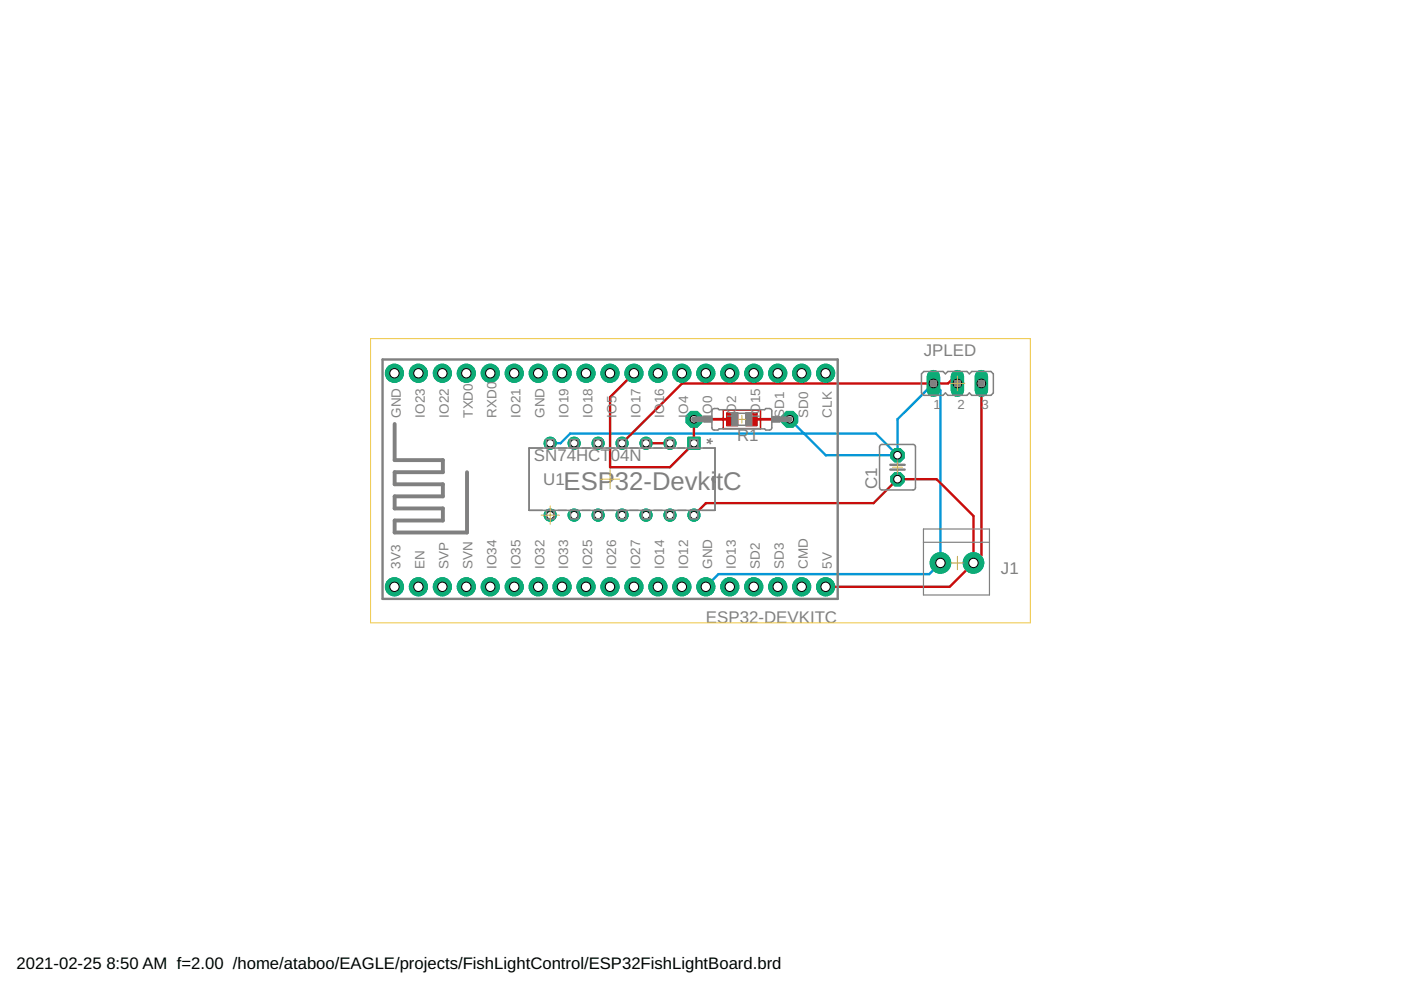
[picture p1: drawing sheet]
<svg xmlns="http://www.w3.org/2000/svg" width="297mm" height="210mm" viewBox="0 0 297 210" stroke-linecap="round" stroke-linejoin="round" font-family="sans-serif">
<path d="M116.6 94h2.2l2.1-2.1h64.8l4.6 4.6M167.4 88.9l7.7 7.6h15.2M190.3 96.5v-7.6l7.6-7.6 1.5 1.5v36.6l-2.4 2.3h-44.7l-2.7 2.7" fill="none" stroke="#0696d7" stroke-width=".51"/>
<circle cx="190.3" cy="101.6" r="1.54" fill="#0dab76" stroke="#0dab76" stroke-width=".21"/>
<circle cx="190.3" cy="101.6" r=".8" fill="#fff" stroke="#000" stroke-width=".21"/>
<circle cx="190.3" cy="96.5" r="1.54" fill="#0dab76" stroke="#0dab76" stroke-width=".21"/>
<circle cx="190.3" cy="96.5" r=".8" fill="#fff" stroke="#000" stroke-width=".21"/>
<circle cx="199.4" cy="119.4" r="2.18" fill="#0dab76" stroke="#0dab76" stroke-width=".21"/>
<circle cx="199.4" cy="119.4" r=".99" fill="#fff" stroke="#000" stroke-width=".21"/>
<circle cx="206.4" cy="119.4" r="2.18" fill="#0dab76" stroke="#0dab76" stroke-width=".21"/>
<circle cx="206.4" cy="119.4" r=".99" fill="#fff" stroke="#000" stroke-width=".21"/>
<path d="M197.9 79.9v2.8" fill="none" stroke="#0dab76" stroke-width="2.9"/>
<circle cx="197.9" cy="81.3" r=".91" fill="#fff" stroke="#000" stroke-width=".21"/>
<path d="M203 79.9v2.8" fill="none" stroke="#0dab76" stroke-width="2.9"/>
<circle cx="203" cy="81.3" r=".91" fill="#fff" stroke="#000" stroke-width=".21"/>
<path d="M208.1 79.9v2.8" fill="none" stroke="#0dab76" stroke-width="2.9"/>
<circle cx="208.1" cy="81.3" r=".91" fill="#fff" stroke="#000" stroke-width=".21"/>
<circle cx="83.6" cy="124.4" r="1.93" fill="#0dab76" stroke="#0dab76" stroke-width=".21"/>
<circle cx="83.6" cy="124.4" r=".99" fill="#fff" stroke="#000" stroke-width=".21"/>
<circle cx="88.7" cy="124.4" r="1.93" fill="#0dab76" stroke="#0dab76" stroke-width=".21"/>
<circle cx="88.7" cy="124.4" r=".99" fill="#fff" stroke="#000" stroke-width=".21"/>
<circle cx="93.8" cy="124.4" r="1.93" fill="#0dab76" stroke="#0dab76" stroke-width=".21"/>
<circle cx="93.8" cy="124.4" r=".99" fill="#fff" stroke="#000" stroke-width=".21"/>
<circle cx="98.9" cy="124.4" r="1.93" fill="#0dab76" stroke="#0dab76" stroke-width=".21"/>
<circle cx="98.9" cy="124.4" r=".99" fill="#fff" stroke="#000" stroke-width=".21"/>
<circle cx="103.9" cy="124.4" r="1.93" fill="#0dab76" stroke="#0dab76" stroke-width=".21"/>
<circle cx="103.9" cy="124.4" r=".99" fill="#fff" stroke="#000" stroke-width=".21"/>
<circle cx="109" cy="124.4" r="1.93" fill="#0dab76" stroke="#0dab76" stroke-width=".21"/>
<circle cx="109" cy="124.4" r=".99" fill="#fff" stroke="#000" stroke-width=".21"/>
<circle cx="114.1" cy="124.4" r="1.93" fill="#0dab76" stroke="#0dab76" stroke-width=".21"/>
<circle cx="114.1" cy="124.4" r=".99" fill="#fff" stroke="#000" stroke-width=".21"/>
<circle cx="119.2" cy="124.4" r="1.93" fill="#0dab76" stroke="#0dab76" stroke-width=".21"/>
<circle cx="119.2" cy="124.4" r=".99" fill="#fff" stroke="#000" stroke-width=".21"/>
<circle cx="124.2" cy="124.4" r="1.93" fill="#0dab76" stroke="#0dab76" stroke-width=".21"/>
<circle cx="124.2" cy="124.4" r=".99" fill="#fff" stroke="#000" stroke-width=".21"/>
<circle cx="129.3" cy="124.4" r="1.93" fill="#0dab76" stroke="#0dab76" stroke-width=".21"/>
<circle cx="129.3" cy="124.4" r=".99" fill="#fff" stroke="#000" stroke-width=".21"/>
<circle cx="134.4" cy="124.4" r="1.93" fill="#0dab76" stroke="#0dab76" stroke-width=".21"/>
<circle cx="134.4" cy="124.4" r=".99" fill="#fff" stroke="#000" stroke-width=".21"/>
<circle cx="139.5" cy="124.4" r="1.93" fill="#0dab76" stroke="#0dab76" stroke-width=".21"/>
<circle cx="139.5" cy="124.4" r=".99" fill="#fff" stroke="#000" stroke-width=".21"/>
<circle cx="144.6" cy="124.4" r="1.93" fill="#0dab76" stroke="#0dab76" stroke-width=".21"/>
<circle cx="144.6" cy="124.4" r=".99" fill="#fff" stroke="#000" stroke-width=".21"/>
<circle cx="149.6" cy="124.4" r="1.93" fill="#0dab76" stroke="#0dab76" stroke-width=".21"/>
<circle cx="149.6" cy="124.4" r=".99" fill="#fff" stroke="#000" stroke-width=".21"/>
<circle cx="154.7" cy="124.4" r="1.93" fill="#0dab76" stroke="#0dab76" stroke-width=".21"/>
<circle cx="154.7" cy="124.4" r=".99" fill="#fff" stroke="#000" stroke-width=".21"/>
<circle cx="159.8" cy="124.4" r="1.93" fill="#0dab76" stroke="#0dab76" stroke-width=".21"/>
<circle cx="159.8" cy="124.4" r=".99" fill="#fff" stroke="#000" stroke-width=".21"/>
<circle cx="164.9" cy="124.4" r="1.93" fill="#0dab76" stroke="#0dab76" stroke-width=".21"/>
<circle cx="164.9" cy="124.4" r=".99" fill="#fff" stroke="#000" stroke-width=".21"/>
<circle cx="170" cy="124.4" r="1.93" fill="#0dab76" stroke="#0dab76" stroke-width=".21"/>
<circle cx="170" cy="124.4" r=".99" fill="#fff" stroke="#000" stroke-width=".21"/>
<circle cx="175" cy="124.4" r="1.93" fill="#0dab76" stroke="#0dab76" stroke-width=".21"/>
<circle cx="175" cy="124.4" r=".99" fill="#fff" stroke="#000" stroke-width=".21"/>
<circle cx="83.6" cy="79.1" r="1.93" fill="#0dab76" stroke="#0dab76" stroke-width=".21"/>
<circle cx="83.6" cy="79.1" r=".99" fill="#fff" stroke="#000" stroke-width=".21"/>
<circle cx="88.7" cy="79.1" r="1.93" fill="#0dab76" stroke="#0dab76" stroke-width=".21"/>
<circle cx="88.7" cy="79.1" r=".99" fill="#fff" stroke="#000" stroke-width=".21"/>
<circle cx="93.8" cy="79.1" r="1.93" fill="#0dab76" stroke="#0dab76" stroke-width=".21"/>
<circle cx="93.8" cy="79.1" r=".99" fill="#fff" stroke="#000" stroke-width=".21"/>
<circle cx="98.9" cy="79.1" r="1.93" fill="#0dab76" stroke="#0dab76" stroke-width=".21"/>
<circle cx="98.9" cy="79.1" r=".99" fill="#fff" stroke="#000" stroke-width=".21"/>
<circle cx="103.9" cy="79.1" r="1.93" fill="#0dab76" stroke="#0dab76" stroke-width=".21"/>
<circle cx="103.9" cy="79.1" r=".99" fill="#fff" stroke="#000" stroke-width=".21"/>
<circle cx="109" cy="79.1" r="1.93" fill="#0dab76" stroke="#0dab76" stroke-width=".21"/>
<circle cx="109" cy="79.1" r=".99" fill="#fff" stroke="#000" stroke-width=".21"/>
<circle cx="114.1" cy="79.1" r="1.93" fill="#0dab76" stroke="#0dab76" stroke-width=".21"/>
<circle cx="114.1" cy="79.1" r=".99" fill="#fff" stroke="#000" stroke-width=".21"/>
<circle cx="119.2" cy="79.1" r="1.93" fill="#0dab76" stroke="#0dab76" stroke-width=".21"/>
<circle cx="119.2" cy="79.1" r=".99" fill="#fff" stroke="#000" stroke-width=".21"/>
<circle cx="124.2" cy="79.1" r="1.93" fill="#0dab76" stroke="#0dab76" stroke-width=".21"/>
<circle cx="124.2" cy="79.1" r=".99" fill="#fff" stroke="#000" stroke-width=".21"/>
<circle cx="129.3" cy="79.1" r="1.93" fill="#0dab76" stroke="#0dab76" stroke-width=".21"/>
<circle cx="129.3" cy="79.1" r=".99" fill="#fff" stroke="#000" stroke-width=".21"/>
<circle cx="134.4" cy="79.1" r="1.93" fill="#0dab76" stroke="#0dab76" stroke-width=".21"/>
<circle cx="134.4" cy="79.1" r=".99" fill="#fff" stroke="#000" stroke-width=".21"/>
<circle cx="139.5" cy="79.1" r="1.93" fill="#0dab76" stroke="#0dab76" stroke-width=".21"/>
<circle cx="139.5" cy="79.1" r=".99" fill="#fff" stroke="#000" stroke-width=".21"/>
<circle cx="144.6" cy="79.1" r="1.93" fill="#0dab76" stroke="#0dab76" stroke-width=".21"/>
<circle cx="144.6" cy="79.1" r=".99" fill="#fff" stroke="#000" stroke-width=".21"/>
<circle cx="149.6" cy="79.1" r="1.93" fill="#0dab76" stroke="#0dab76" stroke-width=".21"/>
<circle cx="149.6" cy="79.1" r=".99" fill="#fff" stroke="#000" stroke-width=".21"/>
<circle cx="154.7" cy="79.1" r="1.93" fill="#0dab76" stroke="#0dab76" stroke-width=".21"/>
<circle cx="154.7" cy="79.1" r=".99" fill="#fff" stroke="#000" stroke-width=".21"/>
<circle cx="159.8" cy="79.1" r="1.93" fill="#0dab76" stroke="#0dab76" stroke-width=".21"/>
<circle cx="159.8" cy="79.1" r=".99" fill="#fff" stroke="#000" stroke-width=".21"/>
<circle cx="164.9" cy="79.1" r="1.93" fill="#0dab76" stroke="#0dab76" stroke-width=".21"/>
<circle cx="164.9" cy="79.1" r=".99" fill="#fff" stroke="#000" stroke-width=".21"/>
<circle cx="170" cy="79.1" r="1.93" fill="#0dab76" stroke="#0dab76" stroke-width=".21"/>
<circle cx="170" cy="79.1" r=".99" fill="#fff" stroke="#000" stroke-width=".21"/>
<circle cx="175" cy="79.1" r="1.93" fill="#0dab76" stroke="#0dab76" stroke-width=".21"/>
<circle cx="175" cy="79.1" r=".99" fill="#fff" stroke="#000" stroke-width=".21"/>
<path d="M145.8 92.7h2.6v2.6h-2.6z" fill="#0dab76" stroke="#0dab76" stroke-width=".21"/>
<circle cx="147.1" cy="94" r=".78" fill="#fff" stroke="#000" stroke-width=".21"/>
<circle cx="142" cy="94" r="1.29" fill="#0dab76" stroke="#0dab76" stroke-width=".21"/>
<circle cx="142" cy="94" r=".78" fill="#fff" stroke="#000" stroke-width=".21"/>
<circle cx="137" cy="94" r="1.29" fill="#0dab76" stroke="#0dab76" stroke-width=".21"/>
<circle cx="137" cy="94" r=".78" fill="#fff" stroke="#000" stroke-width=".21"/>
<circle cx="131.9" cy="94" r="1.29" fill="#0dab76" stroke="#0dab76" stroke-width=".21"/>
<circle cx="131.9" cy="94" r=".78" fill="#fff" stroke="#000" stroke-width=".21"/>
<circle cx="126.8" cy="94" r="1.29" fill="#0dab76" stroke="#0dab76" stroke-width=".21"/>
<circle cx="126.8" cy="94" r=".78" fill="#fff" stroke="#000" stroke-width=".21"/>
<circle cx="121.7" cy="94" r="1.29" fill="#0dab76" stroke="#0dab76" stroke-width=".21"/>
<circle cx="121.7" cy="94" r=".78" fill="#fff" stroke="#000" stroke-width=".21"/>
<circle cx="116.6" cy="94" r="1.29" fill="#0dab76" stroke="#0dab76" stroke-width=".21"/>
<circle cx="116.6" cy="94" r=".78" fill="#fff" stroke="#000" stroke-width=".21"/>
<circle cx="116.6" cy="109.2" r="1.29" fill="#0dab76" stroke="#0dab76" stroke-width=".21"/>
<circle cx="116.6" cy="109.2" r=".78" fill="#fff" stroke="#000" stroke-width=".21"/>
<circle cx="121.7" cy="109.2" r="1.29" fill="#0dab76" stroke="#0dab76" stroke-width=".21"/>
<circle cx="121.7" cy="109.2" r=".78" fill="#fff" stroke="#000" stroke-width=".21"/>
<circle cx="126.8" cy="109.2" r="1.29" fill="#0dab76" stroke="#0dab76" stroke-width=".21"/>
<circle cx="126.8" cy="109.2" r=".78" fill="#fff" stroke="#000" stroke-width=".21"/>
<circle cx="131.9" cy="109.2" r="1.29" fill="#0dab76" stroke="#0dab76" stroke-width=".21"/>
<circle cx="131.9" cy="109.2" r=".78" fill="#fff" stroke="#000" stroke-width=".21"/>
<circle cx="137" cy="109.2" r="1.29" fill="#0dab76" stroke="#0dab76" stroke-width=".21"/>
<circle cx="137" cy="109.2" r=".78" fill="#fff" stroke="#000" stroke-width=".21"/>
<circle cx="142" cy="109.2" r="1.29" fill="#0dab76" stroke="#0dab76" stroke-width=".21"/>
<circle cx="142" cy="109.2" r=".78" fill="#fff" stroke="#000" stroke-width=".21"/>
<circle cx="147.1" cy="109.2" r="1.29" fill="#0dab76" stroke="#0dab76" stroke-width=".21"/>
<circle cx="147.1" cy="109.2" r=".78" fill="#fff" stroke="#000" stroke-width=".21"/>
<circle cx="147.1" cy="88.9" r="1.81" fill="#0dab76" stroke="#0dab76" stroke-width=".21"/>
<circle cx="147.1" cy="88.9" r=".8" fill="#fff" stroke="#000" stroke-width=".21"/>
<circle cx="167.4" cy="88.9" r="1.81" fill="#0dab76" stroke="#0dab76" stroke-width=".21"/>
<circle cx="167.4" cy="88.9" r=".8" fill="#fff" stroke="#000" stroke-width=".21"/>
<path d="M148.3 88.9h6.8M159.3 88.9h8.2" fill="none" stroke="#c90d0c" stroke-width=".61"/>
<g fill="#c90d0c" stroke="#c90d0c" stroke-width=".21">
<path d="M154 87.5h2.4v2.8h-2.4z"/>
<path d="M158.1 87.5h2.4v2.8h-2.4z"/>
</g>
<path d="M134.4 79.1l-5.1 5.1v14.9h12.7l5.1-5.1v-5.1M137 94h5M203 81.3v-2l-2 2h-56.4l-12.7 12.7M208.1 81.3v36.4l-6.8 6.7h-26.2M147.1 109.2l2.6-2.5h35.5l5.1-5.1h8.3l7.8 7.8v10l-.1-.2M199.4 119.2l-.1 .1" fill="none" stroke="#c90d0c" stroke-width=".51"/>
<circle cx="190.3" cy="101.6" r="1.54" fill="#0dab76" stroke="#0dab76" stroke-width=".21"/>
<circle cx="190.3" cy="101.6" r=".8" fill="#fff" stroke="#000" stroke-width=".21"/>
<circle cx="190.3" cy="96.5" r="1.54" fill="#0dab76" stroke="#0dab76" stroke-width=".21"/>
<circle cx="190.3" cy="96.5" r=".8" fill="#fff" stroke="#000" stroke-width=".21"/>
<circle cx="199.4" cy="119.4" r="2.18" fill="#0dab76" stroke="#0dab76" stroke-width=".21"/>
<circle cx="199.4" cy="119.4" r=".99" fill="#fff" stroke="#000" stroke-width=".21"/>
<circle cx="206.4" cy="119.4" r="2.18" fill="#0dab76" stroke="#0dab76" stroke-width=".21"/>
<circle cx="206.4" cy="119.4" r=".99" fill="#fff" stroke="#000" stroke-width=".21"/>
<path d="M197.9 79.9v2.8" fill="none" stroke="#0dab76" stroke-width="2.9"/>
<circle cx="197.9" cy="81.3" r=".91" fill="#fff" stroke="#000" stroke-width=".21"/>
<path d="M203 79.9v2.8" fill="none" stroke="#0dab76" stroke-width="2.9"/>
<circle cx="203" cy="81.3" r=".91" fill="#fff" stroke="#000" stroke-width=".21"/>
<path d="M208.1 79.9v2.8" fill="none" stroke="#0dab76" stroke-width="2.9"/>
<circle cx="208.1" cy="81.3" r=".91" fill="#fff" stroke="#000" stroke-width=".21"/>
<circle cx="83.6" cy="124.4" r="1.93" fill="#0dab76" stroke="#0dab76" stroke-width=".21"/>
<circle cx="83.6" cy="124.4" r=".99" fill="#fff" stroke="#000" stroke-width=".21"/>
<circle cx="88.7" cy="124.4" r="1.93" fill="#0dab76" stroke="#0dab76" stroke-width=".21"/>
<circle cx="88.7" cy="124.4" r=".99" fill="#fff" stroke="#000" stroke-width=".21"/>
<circle cx="93.8" cy="124.4" r="1.93" fill="#0dab76" stroke="#0dab76" stroke-width=".21"/>
<circle cx="93.8" cy="124.4" r=".99" fill="#fff" stroke="#000" stroke-width=".21"/>
<circle cx="98.9" cy="124.4" r="1.93" fill="#0dab76" stroke="#0dab76" stroke-width=".21"/>
<circle cx="98.9" cy="124.4" r=".99" fill="#fff" stroke="#000" stroke-width=".21"/>
<circle cx="103.9" cy="124.4" r="1.93" fill="#0dab76" stroke="#0dab76" stroke-width=".21"/>
<circle cx="103.9" cy="124.4" r=".99" fill="#fff" stroke="#000" stroke-width=".21"/>
<circle cx="109" cy="124.4" r="1.93" fill="#0dab76" stroke="#0dab76" stroke-width=".21"/>
<circle cx="109" cy="124.4" r=".99" fill="#fff" stroke="#000" stroke-width=".21"/>
<circle cx="114.1" cy="124.4" r="1.93" fill="#0dab76" stroke="#0dab76" stroke-width=".21"/>
<circle cx="114.1" cy="124.4" r=".99" fill="#fff" stroke="#000" stroke-width=".21"/>
<circle cx="119.2" cy="124.4" r="1.93" fill="#0dab76" stroke="#0dab76" stroke-width=".21"/>
<circle cx="119.2" cy="124.4" r=".99" fill="#fff" stroke="#000" stroke-width=".21"/>
<circle cx="124.2" cy="124.4" r="1.93" fill="#0dab76" stroke="#0dab76" stroke-width=".21"/>
<circle cx="124.2" cy="124.4" r=".99" fill="#fff" stroke="#000" stroke-width=".21"/>
<circle cx="129.3" cy="124.4" r="1.93" fill="#0dab76" stroke="#0dab76" stroke-width=".21"/>
<circle cx="129.3" cy="124.4" r=".99" fill="#fff" stroke="#000" stroke-width=".21"/>
<circle cx="134.4" cy="124.4" r="1.93" fill="#0dab76" stroke="#0dab76" stroke-width=".21"/>
<circle cx="134.4" cy="124.4" r=".99" fill="#fff" stroke="#000" stroke-width=".21"/>
<circle cx="139.5" cy="124.4" r="1.93" fill="#0dab76" stroke="#0dab76" stroke-width=".21"/>
<circle cx="139.5" cy="124.4" r=".99" fill="#fff" stroke="#000" stroke-width=".21"/>
<circle cx="144.6" cy="124.4" r="1.93" fill="#0dab76" stroke="#0dab76" stroke-width=".21"/>
<circle cx="144.6" cy="124.4" r=".99" fill="#fff" stroke="#000" stroke-width=".21"/>
<circle cx="149.6" cy="124.4" r="1.93" fill="#0dab76" stroke="#0dab76" stroke-width=".21"/>
<circle cx="149.6" cy="124.4" r=".99" fill="#fff" stroke="#000" stroke-width=".21"/>
<circle cx="154.7" cy="124.4" r="1.93" fill="#0dab76" stroke="#0dab76" stroke-width=".21"/>
<circle cx="154.7" cy="124.4" r=".99" fill="#fff" stroke="#000" stroke-width=".21"/>
<circle cx="159.8" cy="124.4" r="1.93" fill="#0dab76" stroke="#0dab76" stroke-width=".21"/>
<circle cx="159.8" cy="124.4" r=".99" fill="#fff" stroke="#000" stroke-width=".21"/>
<circle cx="164.9" cy="124.4" r="1.93" fill="#0dab76" stroke="#0dab76" stroke-width=".21"/>
<circle cx="164.9" cy="124.4" r=".99" fill="#fff" stroke="#000" stroke-width=".21"/>
<circle cx="170" cy="124.4" r="1.93" fill="#0dab76" stroke="#0dab76" stroke-width=".21"/>
<circle cx="170" cy="124.4" r=".99" fill="#fff" stroke="#000" stroke-width=".21"/>
<circle cx="175" cy="124.4" r="1.93" fill="#0dab76" stroke="#0dab76" stroke-width=".21"/>
<circle cx="175" cy="124.4" r=".99" fill="#fff" stroke="#000" stroke-width=".21"/>
<circle cx="83.6" cy="79.1" r="1.93" fill="#0dab76" stroke="#0dab76" stroke-width=".21"/>
<circle cx="83.6" cy="79.1" r=".99" fill="#fff" stroke="#000" stroke-width=".21"/>
<circle cx="88.7" cy="79.1" r="1.93" fill="#0dab76" stroke="#0dab76" stroke-width=".21"/>
<circle cx="88.7" cy="79.1" r=".99" fill="#fff" stroke="#000" stroke-width=".21"/>
<circle cx="93.8" cy="79.1" r="1.93" fill="#0dab76" stroke="#0dab76" stroke-width=".21"/>
<circle cx="93.8" cy="79.1" r=".99" fill="#fff" stroke="#000" stroke-width=".21"/>
<circle cx="98.9" cy="79.1" r="1.93" fill="#0dab76" stroke="#0dab76" stroke-width=".21"/>
<circle cx="98.9" cy="79.1" r=".99" fill="#fff" stroke="#000" stroke-width=".21"/>
<circle cx="103.9" cy="79.1" r="1.93" fill="#0dab76" stroke="#0dab76" stroke-width=".21"/>
<circle cx="103.9" cy="79.1" r=".99" fill="#fff" stroke="#000" stroke-width=".21"/>
<circle cx="109" cy="79.1" r="1.93" fill="#0dab76" stroke="#0dab76" stroke-width=".21"/>
<circle cx="109" cy="79.1" r=".99" fill="#fff" stroke="#000" stroke-width=".21"/>
<circle cx="114.1" cy="79.1" r="1.93" fill="#0dab76" stroke="#0dab76" stroke-width=".21"/>
<circle cx="114.1" cy="79.1" r=".99" fill="#fff" stroke="#000" stroke-width=".21"/>
<circle cx="119.2" cy="79.1" r="1.93" fill="#0dab76" stroke="#0dab76" stroke-width=".21"/>
<circle cx="119.2" cy="79.1" r=".99" fill="#fff" stroke="#000" stroke-width=".21"/>
<circle cx="124.2" cy="79.1" r="1.93" fill="#0dab76" stroke="#0dab76" stroke-width=".21"/>
<circle cx="124.2" cy="79.1" r=".99" fill="#fff" stroke="#000" stroke-width=".21"/>
<circle cx="129.3" cy="79.1" r="1.93" fill="#0dab76" stroke="#0dab76" stroke-width=".21"/>
<circle cx="129.3" cy="79.1" r=".99" fill="#fff" stroke="#000" stroke-width=".21"/>
<circle cx="134.4" cy="79.1" r="1.93" fill="#0dab76" stroke="#0dab76" stroke-width=".21"/>
<circle cx="134.4" cy="79.1" r=".99" fill="#fff" stroke="#000" stroke-width=".21"/>
<circle cx="139.5" cy="79.1" r="1.93" fill="#0dab76" stroke="#0dab76" stroke-width=".21"/>
<circle cx="139.5" cy="79.1" r=".99" fill="#fff" stroke="#000" stroke-width=".21"/>
<circle cx="144.6" cy="79.1" r="1.93" fill="#0dab76" stroke="#0dab76" stroke-width=".21"/>
<circle cx="144.6" cy="79.1" r=".99" fill="#fff" stroke="#000" stroke-width=".21"/>
<circle cx="149.6" cy="79.1" r="1.93" fill="#0dab76" stroke="#0dab76" stroke-width=".21"/>
<circle cx="149.6" cy="79.1" r=".99" fill="#fff" stroke="#000" stroke-width=".21"/>
<circle cx="154.7" cy="79.1" r="1.93" fill="#0dab76" stroke="#0dab76" stroke-width=".21"/>
<circle cx="154.7" cy="79.1" r=".99" fill="#fff" stroke="#000" stroke-width=".21"/>
<circle cx="159.8" cy="79.1" r="1.93" fill="#0dab76" stroke="#0dab76" stroke-width=".21"/>
<circle cx="159.8" cy="79.1" r=".99" fill="#fff" stroke="#000" stroke-width=".21"/>
<circle cx="164.9" cy="79.1" r="1.93" fill="#0dab76" stroke="#0dab76" stroke-width=".21"/>
<circle cx="164.9" cy="79.1" r=".99" fill="#fff" stroke="#000" stroke-width=".21"/>
<circle cx="170" cy="79.1" r="1.93" fill="#0dab76" stroke="#0dab76" stroke-width=".21"/>
<circle cx="170" cy="79.1" r=".99" fill="#fff" stroke="#000" stroke-width=".21"/>
<circle cx="175" cy="79.1" r="1.93" fill="#0dab76" stroke="#0dab76" stroke-width=".21"/>
<circle cx="175" cy="79.1" r=".99" fill="#fff" stroke="#000" stroke-width=".21"/>
<path d="M145.8 92.7h2.6v2.6h-2.6z" fill="#0dab76" stroke="#0dab76" stroke-width=".21"/>
<circle cx="147.1" cy="94" r=".78" fill="#fff" stroke="#000" stroke-width=".21"/>
<circle cx="142" cy="94" r="1.29" fill="#0dab76" stroke="#0dab76" stroke-width=".21"/>
<circle cx="142" cy="94" r=".78" fill="#fff" stroke="#000" stroke-width=".21"/>
<circle cx="137" cy="94" r="1.29" fill="#0dab76" stroke="#0dab76" stroke-width=".21"/>
<circle cx="137" cy="94" r=".78" fill="#fff" stroke="#000" stroke-width=".21"/>
<circle cx="131.9" cy="94" r="1.29" fill="#0dab76" stroke="#0dab76" stroke-width=".21"/>
<circle cx="131.9" cy="94" r=".78" fill="#fff" stroke="#000" stroke-width=".21"/>
<circle cx="126.8" cy="94" r="1.29" fill="#0dab76" stroke="#0dab76" stroke-width=".21"/>
<circle cx="126.8" cy="94" r=".78" fill="#fff" stroke="#000" stroke-width=".21"/>
<circle cx="121.7" cy="94" r="1.29" fill="#0dab76" stroke="#0dab76" stroke-width=".21"/>
<circle cx="121.7" cy="94" r=".78" fill="#fff" stroke="#000" stroke-width=".21"/>
<circle cx="116.6" cy="94" r="1.29" fill="#0dab76" stroke="#0dab76" stroke-width=".21"/>
<circle cx="116.6" cy="94" r=".78" fill="#fff" stroke="#000" stroke-width=".21"/>
<circle cx="116.6" cy="109.2" r="1.29" fill="#0dab76" stroke="#0dab76" stroke-width=".21"/>
<circle cx="116.6" cy="109.2" r=".78" fill="#fff" stroke="#000" stroke-width=".21"/>
<circle cx="121.7" cy="109.2" r="1.29" fill="#0dab76" stroke="#0dab76" stroke-width=".21"/>
<circle cx="121.7" cy="109.2" r=".78" fill="#fff" stroke="#000" stroke-width=".21"/>
<circle cx="126.8" cy="109.2" r="1.29" fill="#0dab76" stroke="#0dab76" stroke-width=".21"/>
<circle cx="126.8" cy="109.2" r=".78" fill="#fff" stroke="#000" stroke-width=".21"/>
<circle cx="131.9" cy="109.2" r="1.29" fill="#0dab76" stroke="#0dab76" stroke-width=".21"/>
<circle cx="131.9" cy="109.2" r=".78" fill="#fff" stroke="#000" stroke-width=".21"/>
<circle cx="137" cy="109.2" r="1.29" fill="#0dab76" stroke="#0dab76" stroke-width=".21"/>
<circle cx="137" cy="109.2" r=".78" fill="#fff" stroke="#000" stroke-width=".21"/>
<circle cx="142" cy="109.2" r="1.29" fill="#0dab76" stroke="#0dab76" stroke-width=".21"/>
<circle cx="142" cy="109.2" r=".78" fill="#fff" stroke="#000" stroke-width=".21"/>
<circle cx="147.1" cy="109.2" r="1.29" fill="#0dab76" stroke="#0dab76" stroke-width=".21"/>
<circle cx="147.1" cy="109.2" r=".78" fill="#fff" stroke="#000" stroke-width=".21"/>
<circle cx="147.1" cy="88.9" r="1.81" fill="#0dab76" stroke="#0dab76" stroke-width=".21"/>
<circle cx="147.1" cy="88.9" r=".8" fill="#fff" stroke="#000" stroke-width=".21"/>
<circle cx="167.4" cy="88.9" r="1.81" fill="#0dab76" stroke="#0dab76" stroke-width=".21"/>
<circle cx="167.4" cy="88.9" r=".8" fill="#fff" stroke="#000" stroke-width=".21"/>
<g fill="#c90d0c" stroke="#c90d0c" stroke-width=".21">
<path d="M153.3 86.9l8 .1z"/>
<path d="M161.2 86.9l.1 4z"/>
<path d="M153.3 90.8l8 .1z"/>
<path d="M153.3 86.9l.1 4z"/>
</g>
<g fill="none" stroke="#808080" stroke-width=".32">
<path d="M195.9 78.8h4l.5 .5 .6-.5h4l.5 .5 .5-.5h4.1l.5 .5v4l-.5 .5h-4.1l-.5-.5-.5 .5h-4l-.6-.5-.5 .5h-4l-.5-.5v-4zM112.2 95h39.4v13.2h-39.4zM115.8 95v-1.8h1.6l.1 1.8M120.9 95v-1.8h1.7v1.8M126 95v-1.8h1.6v1.8M131.1 95v-1.8h1.6v1.8M136.2 95v-1.8h1.6v1.8M141.2 95v-1.8h1.7v1.8M146.3 95v-1.8h1.6v1.8M151 86.8l.4-.2h.8l.3 .3h9.6l.3-.3 .9 .1 .3 .4v3.6l-.2 .4a1.32 1.32 0 0 1-1.3-.2h-9.6a1.32 1.32 0 0 1-1.3 .2l-.3-.4zM156.5 87.6h1.6M156.5 90.2h1.6"/>
<path d="M186.6 94.4l.4-.2h6.6l.4 .2 .1 9-.2 .4-6.9 .1-.4-.2zM190.3 97.5v1.1M190.3 99.6v1M115.8 108.2l.1 1.8h1.6v-1.8M120.9 108.2l.1 1.8h1.6v-1.8M126 108.2v1.8h1.6v-1.8M131.1 108.2v1.8h1.6v-1.8M136.2 108.2v1.8h1.6v-1.8M141.2 108.2v1.8h1.7v-1.8M146.3 108.2v1.8h1.6v-1.8M151.6 101a.61 .61 0 0 0-.6 .6 .61 .61 0 0 0 .6 .6"/>
</g>
<path d="M81.1 76.2h96.5v50.8h-96.5zM188.8 98.6h3M188.8 99.6h3" fill="none" stroke="#808080" stroke-width=".51"/>
<path d="M195.8 112.2h14v14h-14zM195.8 115h14" fill="none" stroke="#808080" stroke-width=".25"/>
<path d="M83.7 89.9v7.7h10.2v2.5h-10.2v2.6h10.2v2.5h-10.2v2.6h10.2v2.6h-10.2v2.5h15.3v-12.8" fill="none" stroke="#808080" stroke-width=".83"/>
<g fill="#808080" stroke="#808080" stroke-width=".21">
<path d="M163.6 88.3h1.8v1.2h-1.8z"/>
<path d="M149.2 88.3h1.7v1.2h-1.7z"/>
<path d="M158.1 87.5h1.3v2.8h-1.3z"/>
<path d="M155.2 87.5h1.3v2.8h-1.3z"/>
<path d="M197.3 80.7h1.2v1.2h-1.2z"/>
<path d="M202.4 80.7h1.2v1.2h-1.2z"/>
<path d="M207.5 80.7h1.2v1.2h-1.2z"/>
</g>
<path d="M147.1 88.9h2.1M165.4 88.9h2" fill="none" stroke="#808080" stroke-width="1.2"/>
<path d="M203 79.7v3.2M129.3 99.6v4M156.5 88.9h1.6M157.3 88.1v1.6M189.2 99.1h2.1M190.3 98v2.1M201.4 81.3h3.2M114.7 109.2h3.9M116.6 107.3v3.9M127.3 101.6h4.1M201.6 119.4h2.8M203 117.9v2.9" fill="none" stroke="#afd134" stroke-width=".21"/>
<path d="M78.6 71.8h139.8v60.3h-139.8z" fill="none" stroke="#eec643" stroke-width=".21"/>
<g font-size="5.4" fill="#808080">
<text x="119.5" y="104">ESP32-Devki</text>
<text x="151.8" y="104">tC</text>
</g>
<g font-size="3.6" fill="#808080">
<text x="195.9" y="75.5">JPLED</text>
<text x="148.7" y="92.8" transform="rotate(90 148.7 92.8)">*</text>
<text x="156.3" y="93.5">R1</text>
<text x="113.2" y="97.8">SN74HCT</text>
<text x="129.5" y="97.8">04N</text>
<text x="115.2" y="102.9">U1</text>
<text x="186" y="103.6" transform="rotate(-90 186 103.6)">C1</text>
<text x="212.2" y="121.7">J1</text>
<text x="149.7" y="132.1">ESP32-DEVKITC</text>
</g>
<g font-size="3.5">
<text x="3.5" y="205.4">2021-02-25</text>
<text x="22.6" y="205.4">8:50 AM f=2.00 /home/ataboo/EAGLE/projects/FishLightControl/ESP32FishLightBoard.brd</text>
</g>
<g font-size="2.9" fill="#808080">
<text x="85" y="88.6" transform="rotate(-90 85 88.6)">GND</text>
<text x="90.1" y="88.6" transform="rotate(-90 90.1 88.6)">IO23</text>
<text x="95.1" y="88.6" transform="rotate(-90 95.1 88.6)">IO22</text>
<text x="100.2" y="88.6" transform="rotate(-90 100.2 88.6)">TXD0</text>
<text x="105.3" y="88.6" transform="rotate(-90 105.3 88.6)">RXD0</text>
<text x="110.4" y="88.6" transform="rotate(-90 110.4 88.6)">IO21</text>
<text x="115.5" y="88.6" transform="rotate(-90 115.5 88.6)">GND</text>
<text x="120.5" y="88.6" transform="rotate(-90 120.5 88.6)">IO19</text>
<text x="125.6" y="88.6" transform="rotate(-90 125.6 88.6)">IO18</text>
<text x="130.7" y="88.6" transform="rotate(-90 130.7 88.6)">IO5</text>
<text x="135.8" y="88.6" transform="rotate(-90 135.8 88.6)">IO17</text>
<text x="140.9" y="88.6" transform="rotate(-90 140.9 88.6)">IO16</text>
<text x="145.9" y="88.6" transform="rotate(-90 145.9 88.6)">IO4</text>
<text x="151" y="88.6" transform="rotate(-90 151 88.6)">IO0</text>
<text x="156.1" y="88.6" transform="rotate(-90 156.1 88.6)">IO2</text>
<text x="161.2" y="88.6" transform="rotate(-90 161.2 88.6)">IO15</text>
<text x="166.2" y="88.6" transform="rotate(-90 166.2 88.6)">SD1</text>
<text x="171.3" y="88.6" transform="rotate(-90 171.3 88.6)">SD0</text>
<text x="176.4" y="88.6" transform="rotate(-90 176.4 88.6)">CLK</text>
<text x="84.9" y="120.6" transform="rotate(-90 84.9 120.6)">3V3</text>
<text x="90" y="120.6" transform="rotate(-90 90 120.6)">EN</text>
<text x="95.1" y="120.6" transform="rotate(-90 95.1 120.6)">SVP</text>
<text x="100.2" y="120.6" transform="rotate(-90 100.2 120.6)">SVN</text>
<text x="105.3" y="120.6" transform="rotate(-90 105.3 120.6)">IO34</text>
<text x="110.3" y="120.6" transform="rotate(-90 110.3 120.6)">IO35</text>
<text x="115.4" y="120.6" transform="rotate(-90 115.4 120.6)">IO32</text>
<text x="120.5" y="120.6" transform="rotate(-90 120.5 120.6)">IO33</text>
<text x="125.6" y="120.6" transform="rotate(-90 125.6 120.6)">IO25</text>
<text x="130.7" y="120.6" transform="rotate(-90 130.7 120.6)">IO26</text>
<text x="135.7" y="120.6" transform="rotate(-90 135.7 120.6)">IO27</text>
<text x="140.8" y="120.6" transform="rotate(-90 140.8 120.6)">IO14</text>
<text x="145.9" y="120.6" transform="rotate(-90 145.9 120.6)">IO12</text>
<text x="151" y="120.6" transform="rotate(-90 151 120.6)">GND</text>
<text x="156" y="120.6" transform="rotate(-90 156 120.6)">IO13</text>
<text x="161.1" y="120.6" transform="rotate(-90 161.1 120.6)">SD2</text>
<text x="166.2" y="120.6" transform="rotate(-90 166.2 120.6)">SD3</text>
<text x="171.3" y="120.6" transform="rotate(-90 171.3 120.6)">CMD</text>
<text x="176.4" y="120.6" transform="rotate(-90 176.4 120.6)">5V</text>
</g>
<g font-size="2.8" fill="#808080">
<text x="197.9" y="86.6">1</text>
<text x="203" y="86.6">2</text>
<text x="208.1" y="86.6">3</text>
</g>
</svg>
